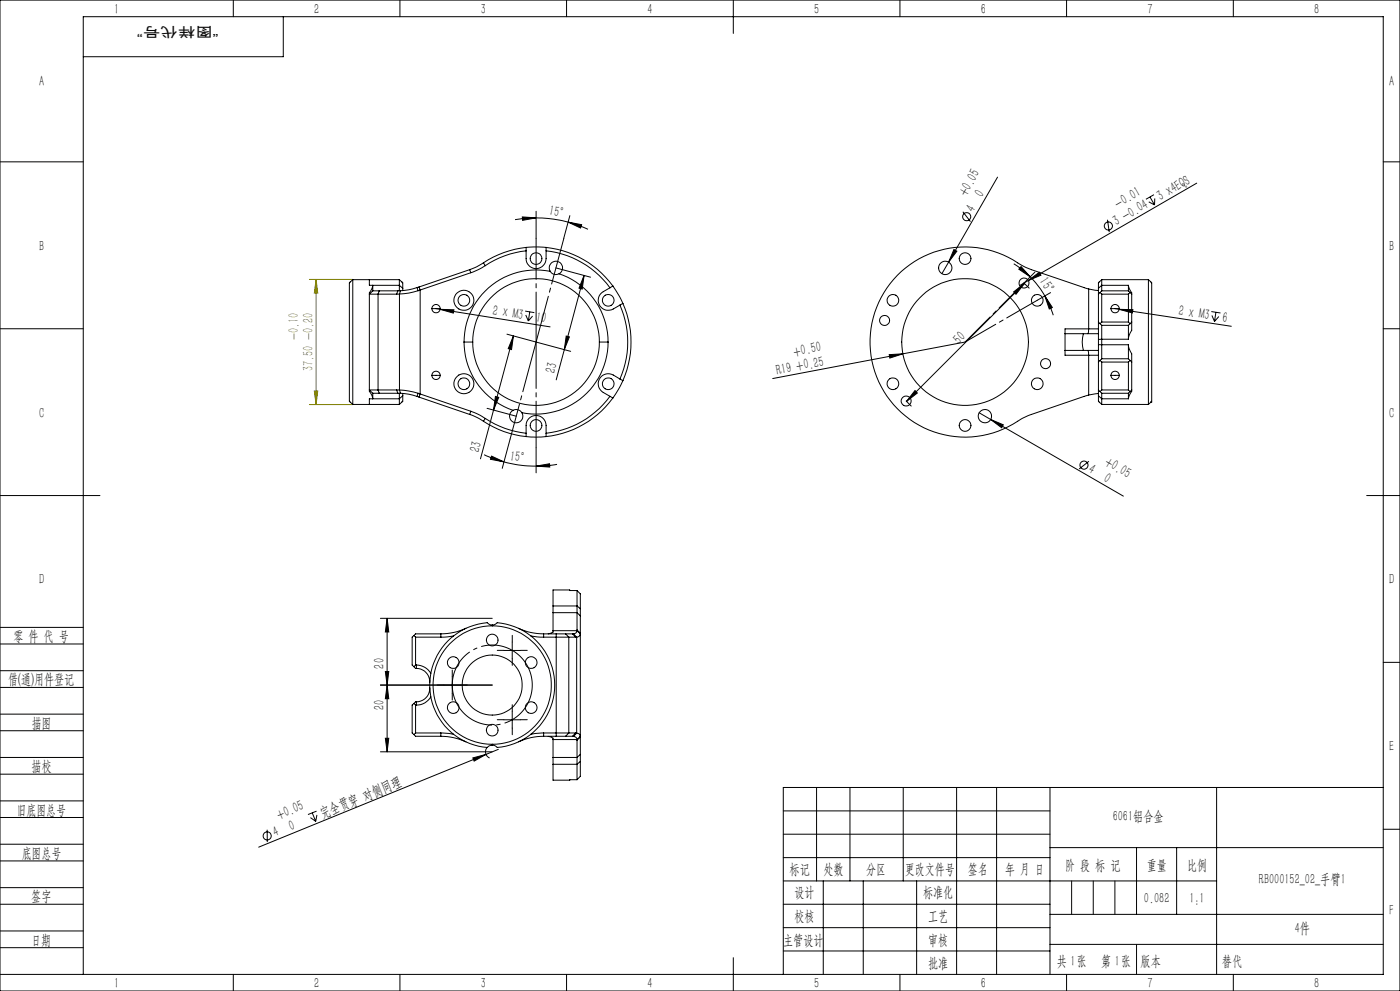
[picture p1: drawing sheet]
<svg xmlns="http://www.w3.org/2000/svg" width="420mm" height="297mm" viewBox="0 0 420 297" stroke-linecap="round" stroke-linejoin="round" font-family="sans-serif">
<g fill="none" stroke="#000" stroke-width=".3">
<path d="M0 0h420v297h-420zM70 0v5M85 5v12h-60M120 0v5M170 0v5M220 0v10M270 0v5M320 0v5M370 0v5M0 48.5h25M299.3 53.1l-14.7 25.5M345 59l1.4 2.4"/>
<path d="M346.2 58.3l-2.4 1.4M346.4 59.5v1.9M359 54.9l-50.5 29.2M415 48.5h5M156.7 65l4.1 .3-4 .7zM160.8 63.3v8.1M160.8 65.3l5.3 .4 4.3 .9M160.8 65.3l-6.3 .5M170.4 66.6l4.1 .7-.3 1zM170.4 66.6l6 2.1M171 64.6l-1.9 6.8M284.6 78.6l-2 3.4"/>
<path d="M286.2 74.8l.9 .5-2.5 3.3zM288.9 63.5l2.2 2.9M304.1 79.1l2.6 1.8 2.4 2.1M306.3 79.9l2.8 3.1-3.5-2.3zM332.2 65.9l.6 3.7M344.6 60.5l1.8 .9M0 98.5h25M130.8 92.5l1.2 .2M132 92.7l4.2 .1-.2 1zM132 92.7l33 5.3M157.6 93.2l2.7 .5M157.7 94.4l.8 1.8"/>
<path d="M158.9 93.4l-.4 2.8M159.8 94.7l-1.3 1.5M166.8 80.3l10.4 2.8M175.2 82.5l-.5 4.1-1-.2zM175.2 82.5l-8.3 31.3M304.1 87.5l3.2-2.6-2.5 3.3zM307.3 84.9l-35.3 35.4M308.5 84.1l3.3-2.5 .5 .9zM308.5 84.1l-2.6 1.5M309.1 83l3.1 3.6 1.2 2.1M310.5 81.6l-3.3 3.2 1.6 1.6M313.4 88.7l2.3 3.4-.9 .5z"/>
<path d="M313.4 88.7l1.5 2.8 1.1 3M315.2 87.7l-4 2.3M334.5 92.5l1.3 .2M335.8 92.7l4.1 .1-.2 1zM335.8 92.7l33.6 5.1M363.4 93.4l2.7 .4M363.6 94.5l.7 1.8M364.8 93.6l-.5 2.7M365.7 94.9l-1.4 1.4M415 98.5h5M148.6 118.8l1 .3-1.5 3.8zM152.1 100.2l19.1 5.1"/>
<path d="M154 100.7l-5.9 22.2M154 100.7l-.5 4.1-1-.3zM169.9 100.7l.9 .3-1.5 3.8zM266.8 106.3l4.1-.3-4 1.3zM270.9 106l-39.1 7.4M274.5 117l.7 .8-3.2 2.5zM289.5 102.5l-18.6 3.5M145.2 136.3l2.2 .9 3.8 1.2M146.1 122.4l8.8 2.3M147.5 136.7l3.7 1.7-4.1-.7zM148.1 122.9l-4 14.6M151.2 138.4l4.3 .9 5.3 .4"/>
<path d="M153 131.6l-2.3 8.8M160.8 134.2v7.5M160.8 139.7l4.1-.7v1zM167.1 139.2l-3.1 .4-3.2 .1M271.9 120.2l1.5 1.5M293.8 123.7l3.4 2M297.2 125.7l3.8 1.6-.5 .9zM297.2 125.7l39.8 23M326.7 138.3l-3 2.2M0 148.5h30M410 148.5h10M0 193h25"/>
<path d="M0 188h25M114.1 185.3h33.6M116.1 185.3v40M116.1 185.3l.5 4.1h-1zM151.2 194.9h5M153.7 192.4v5M415 198.5h5M0 206h25M0 201h25M0 219h25M0 214h25M114.1 205.3h33.6"/>
<path d="M115.6 201.3h1l-.5 4zM116.1 205.3l.5 4.1h-1zM135.7 202.8v5M151.2 215.7h5M153.7 213.2v5M0 232h25M0 227h25M114.1 225.3h33.6M115.6 221.3h1l-.5 4zM141.9 227.2l3.9-1.1-3.6 2zM145.8 226.1l-68.2 27.8M146.2 224a1.95 1.95 0 0 0 .7 3.2"/>
<path d="M149.5 224.6l-3.7 1.5M245 236v28M255 236v28M271 236v28M287 236v56M299 236v56M315 236v56M365 236v56M415 236h-180v56M0 245h25M0 240h25M0 258h25"/>
<path d="M0 253h25M80.2 248.7v3.7M93.1 245l1.6 1.2M93.7 243.6l1 2.6M95 243.1l-2.6 1M95.1 244.2l-.4 2M235 243h80M235 250h80M235 257h80M315 254h100M341 254v20M353 254v20"/>
<path d="M415 248.5h5M0 271h25M0 266h25M0 279h25M235 271h80M235 264h130M235 278h80M247 264v28M259 264v28M275 264v28M315 274h100M0 284h25"/>
<path d="M0 292h415v-287h-390v287M70 292v5M120 292v5M170 292v5M220 287v10M235 285h80M270 292v5M315 283h100M320 292v5M370 292v5"/>
<circle cx="290" cy="64.9" r="1.22"/>
<circle cx="332.5" cy="67.7" r="1.2"/>
<circle cx="325.2" cy="139.4" r="1.22"/>
<circle cx="80.1" cy="250.5" r="1.22"/>
</g>
<path d="M159.2 201.8a12 12 0 0 0-20.1-4.9 12 12 0 0 0 5.2 19.9 12 12 0 0 0 15.1-14.1l-.2-.9" fill="none" stroke="#000" stroke-width=".3" stroke-dasharray="30.5 1.3 1.3 1.3" stroke-dashoffset="11.8" stroke-linecap="butt"/>
<path d="M92.8 83.7h13M94.8 83.7l.5 4.1h-1zM94.8 83.7v37.5M94.3 117.2h1l-.5 4zM92.8 121.2h13" fill="none" stroke="#808000" stroke-width=".3"/>
<path d="M151.2 194.9h-2M153.7 192.4v-2M153.7 197.4v2M156.2 194.9h2M133.2 205.3h-2M135.7 202.8v-2M135.7 207.8v2M138.2 205.3h2M151.2 215.7h-2M153.7 213.2v-2M153.7 218.2v2M156.2 215.7h2" fill="none" stroke="#000" stroke-width=".3" stroke-dasharray="30.5 1.3 1.3 1.3"/>
<path d="M307.2 84.8l-17.7 17.7M311.2 90l-21.7 12.5" fill="none" stroke="#000" stroke-width=".3" stroke-dasharray="30.5 1.3 1.3 1.3" stroke-dashoffset="19.9"/>
<path d="M160.8 102.5l8.4-31.1" fill="none" stroke="#000" stroke-width=".3" stroke-dasharray="30.5 1.3 1.3 1.3" stroke-dashoffset="16.3"/>
<path d="M160.8 102.5v-31.1" fill="none" stroke="#000" stroke-width=".3" stroke-dasharray="30.5 1.3 1.3 1.3" stroke-dashoffset="15.5"/>
<path d="M160.8 102.5l-7.8 29.1" fill="none" stroke="#000" stroke-width=".3" stroke-dasharray="30.5 1.3 1.3 1.3" stroke-dashoffset="15"/>
<path d="M160.8 102.5v31.7" fill="none" stroke="#000" stroke-width=".3" stroke-dasharray="30.5 1.3 1.3 1.3" stroke-dashoffset="16.5"/>
<path d="M321.5 264v10M328 264v10M334.5 264v10M341 283v9" fill="none" stroke="#0a0605" stroke-width=".3"/>
<g fill="#000">
<path d="M286.2 74.8l.9 .5-2.5 3.3zM132 92.7l4.2 .1-.2 1zM308.5 84.1l3.3-2.5 .5 .9zM335.8 92.7l4.1 .1-.2 1zM266.8 106.3l4.1-.3-4 1.3zM297.2 125.7l3.8 1.6-.5 .9zM141.9 227.2l3.9-1.1-3.6 2z"/>
<path d="M170.4 66.6l4.1 .7-.3 1zM156.7 65l4.1 .3-4 .7z"/>
<path d="M175.2 82.5l-.5 4.1-1-.2zM169.9 100.7l.9 .3-1.5 3.8z"/>
<path d="M304.1 87.5l3.2-2.6-2.5 3.3zM274.5 117l.7 .8-3.2 2.5z"/>
<path d="M313.4 88.7l2.3 3.4-.9 .5zM306.3 79.9l2.8 3.1-3.5-2.3z"/>
<path d="M148.6 118.8l1 .3-1.5 3.8zM154 100.7l-.5 4.1-1-.3z"/>
<path d="M147.5 136.7l3.7 1.7-4.1-.7zM160.8 139.7l4.1-.7v1z"/>
<path d="M116.1 185.3l.5 4.1h-1zM115.6 201.3h1l-.5 4z"/>
<path d="M115.6 221.3h1l-.5 4zM116.1 205.3l.5 4.1h-1z"/>
</g>
<path d="M94.8 83.7l.5 4.1h-1zM94.3 117.2h1l-.5 4z" fill="#808000"/>
<g fill="none" stroke="#000" stroke-width=".3">
<path d="M145 78.8l-1.9 1.1-2.2 .9M145 78.8l.6 .8M145.6 79.6l-2.1 1.2-2.2 .9M157.8 75.2a27.3 27.3 0 0 0-12.2 4.4M157.8 75.2a5.7 5.7 0 0 0 .5 3.9 3 3 0 0 0 3.3 1.3 3 3 0 0 0 2.2-2.9v-2.3M157.8 74.2a28.8 28.8 0 0 0-12.8 4.6M157.8 74.2v1M157.8 74.2h6M163.8 75.2a27.6 27.6 0 0 1 19.2 11.1M163.8 74.2a28.7 28.7 0 0 1 20.1 11.5M163.8 74.2v1M105.8 83.8v37.4"/>
<path d="M105.8 83.8l-.5 .5a1.23 1.23 0 0 0-.5 1.6v32.7a1.88 1.88 0 0 0 .3 2l.7 .6M105.8 83.8h14M110.8 88.2h2.6M110.8 83.8v1.7h9M110.8 88.2v28.7M111.8 87.2h2M111.8 87.2v-1.7l-1 2.7M111.8 87.2l-1 1M113.4 88.2v28.7M113.4 88.2h5.6M113.8 87.2h5.5M113.8 87.2l-.4 1"/>
<path d="M119.3 87.2l-.3 1M119.8 85.5v1.7M119.8 83.8v1.7M119.8 83.8l1 1v1.6M119.8 85.5l1 .9M119.8 88.1l-.8 .1M119.8 88.1v28.8M120.2 87.1l-.9 .1M120.2 87.1l-.4 1M120.8 86.4v.7M125.1 86.2l.3 .9M125.1 86.2l-2.5 .7-2.4 .2"/>
<path d="M125.4 87.1l-2.8 .7-2.8 .3M125.7 86l-.6 .2M125.7 86l.3 .9M126 86.9l-.6 .2M126 86.9v31.2M129.6 92.5a1.25 1.25 0 0 1 1.2-1.3 1.25 1.25 0 0 1 1.3 1.3M129.6 92.5a1.25 1.25 0 0 0 1.2 1.2 1.25 1.25 0 0 0 1.3-1.2M129.6 92.5h2.5M140.9 80.8l.4 .9M140.9 80.8l-15.2 5.2M141.3 81.7l-15.3 5.2M165.1 81.3a21.6 21.6 0 0 0-25.9 21.2"/>
<path d="M165.1 81.3a2 2 0 0 0 2.6 .8M165.1 81.3a2 2 0 0 1 .7-2.7 2 2 0 0 1 2.7 .7 2 2 0 0 1-.8 2.8M167.7 82.1a21.6 21.6 0 0 1 14.7 20.4M183 86.3a6 6 0 0 0-3.2 2.3 3 3 0 0 0 .6 3.6 3 3 0 0 0 3.6 .4l2-1.2M183.9 85.7l-.9 .6M183.9 85.7l2 3.2 1 2M186 91.4a27.5 27.5 0 0 1 0 22.2M186.9 90.9l-.9 .5M186.9 90.9a28.7 28.7 0 0 1 0 23.2M326.6 86.6v12l-.3 1.4M326.6 86.6l2.9 .5M326.6 86.6l-17.2-5.8-2.6-1.1a28.6 28.6 0 0 0-38.3 3.6 28.6 28.6 0 0 0 0 38.4 28.6 28.6 0 0 0 38.3 3.6l2.1-.9 17.7-6"/>
<path d="M329.5 96.5v5.2M329.5 86.4v1.8M329.5 98.6h-10v1.4M329.5 96.5l1 1M329.5 88.2v8.3M330 87.7l.5 .5M330.5 97.5v4.2M330.5 83.8v1.7M330.5 85.5v1.7M330.5 83.8l-.2 .2a1.4 1.4 0 0 0-.8 1.9v.5M330.5 88.2h8M330.5 87.2h8"/>
<path d="M330.5 83.8h14M330.5 85.5h8M330.5 87.2l-1 1M330.5 88.2v8.3M330.5 96.5l-.5 .5M330.5 96.5h8M330.5 97.5h8M330.5 85.5l-1 .9M333.3 92.5a1.25 1.25 0 0 0 1.2 1.2 1.25 1.25 0 0 0 1.3-1.2M333.3 92.5a1.25 1.25 0 0 1 1.2-1.3 1.25 1.25 0 0 1 1.3 1.3M333.3 92.5h2.5M338.5 97.5v4.2"/>
<path d="M338.5 85.5l1 2.7M338.5 85.5v1.7M338.5 88.2v8.3M338.5 87.2l1 1M338.5 96.5l.5 .5M339 87.7l-.5 .5M339.5 96.5v.4a6.6 6.6 0 0 1-.9 4.2l-.1 .6M339.5 88.2v8.3M339.5 96.5l-1 1M344.5 83.8v37.4M344.5 83.8l.5 .4a1.25 1.25 0 0 1 .5 1.7v34.4l-.2 .2M110.8 116.9h2.6"/>
<path d="M110.8 116.9l1 2.6v-1.6M110.8 116.9l1 1M111.8 117.9h2M113.4 116.9h5.6M113.4 116.9l.4 1M113.8 117.9h5.5M119 116.9h.8M119 116.9l.3 1M119.3 117.9h.9M119.8 119.5h-9v1.7M119.8 117.9v1.6M119.8 119.5v1.7"/>
<path d="M119.8 116.9l2.8 .3 2.8 .7M119.8 116.9l.4 1M120.2 117.9l2.4 .2 2.5 .7M120.8 117.9v.7M120.8 118.6v1.7l-1 .9M120.8 118.6l-1 .9M125.1 118.8l.6 .2M125.4 117.9l.6 .2M125.4 117.9l-.3 .9M125.7 119l15.2 5.2M126 118.1l15.3 5.2M126 118.1l-.3 .9"/>
<path d="M129.6 112.5a1.25 1.25 0 0 1 1.2-1.3 1.25 1.25 0 0 1 1.3 1.3M129.6 112.5a1.25 1.25 0 0 0 1.2 1.2 1.25 1.25 0 0 0 1.3-1.2M129.6 112.5h2.5M139.2 102.5a21.7 21.7 0 0 0 14.7 20.5M139.2 102.5h2.6M141.8 102.5a19 19 0 0 1 19-19 19 19 0 0 1 19 19M141.8 102.5a19 19 0 0 0 19 19 19 19 0 0 0 19-19M179.8 102.5h2.6M182.4 102.5a21.6 21.6 0 0 1-25.8 21.2M183 118.8a27.6 27.6 0 0 1-19.2 11.1M183 118.8l.9 .5M183.9 119.3a28.7 28.7 0 0 1-20.1 11.5"/>
<path d="M186 113.6a5.7 5.7 0 0 0-3.6-1.6 3 3 0 0 0-2.8 2.3 3 3 0 0 0 1.4 3.3l2 1.2M186 113.6l.9 .5M186.9 114.1l-1 2-2 3.2M319.5 105v1.5h10M319.5 105h10M319.5 100h10M319.5 100v5M325 100a9.1 9.1 0 0 0 0 5M326.3 105l.3 1.5v11.9M329.5 103.3v5.2M329.5 101.7v1.6M329.5 116.9v1.7"/>
<path d="M329.5 118.6a1.84 1.84 0 0 0 .5 2.1l.5 .5M329.5 117.9l-2.9 .5M329.5 108.5v8.4M329.5 116.9l1 1M329.5 103.3h1M329.5 118.6l1 .9M330 108l.5 .5M330.5 103.3v4.2M330.5 101.7v1.6M330.5 119.5v1.7M330.5 117.9v1.6M330.5 116.9h8"/>
<path d="M330.5 117.9h8M330.5 119.5h8M330.5 108.5v8.4M330.5 107.5l-1 1M330.5 116.9l-.5 .5M330.5 108.5h8M330.5 107.5h8M330.5 101.7h-1M330.5 103.3h8M330.5 101.7h8M333.3 112.5a1.25 1.25 0 0 0 1.2 1.2 1.25 1.25 0 0 0 1.3-1.2M333.3 112.5a1.25 1.25 0 0 1 1.2-1.2 1.25 1.25 0 0 1 1.3 1.2"/>
<path d="M333.3 112.5h2.5M338.5 103.3v4.2M338.5 103.3l.1 .6a6.7 6.7 0 0 1 .9 4.4v.2M338.5 117.9v1.6M338.5 116.9l.5 .5M338.5 108.5v8.4M338.5 107.5l1 1M339 108l-.5 .5M339.5 116.9l-1 2.6M339.5 116.9l-1 1M339.5 108.5v8.4M105.8 121.2h14"/>
<path d="M140.9 124.2l2.2 .9 1.9 1.2M141.3 123.3l2.2 .9 2.1 1.2M141.3 123.3l-.4 .9M145 126.3a28.2 28.2 0 0 0 12.8 4.5M145.6 125.4a27.3 27.3 0 0 0 12.2 4.5M145.6 125.4l-.6 .9M153.9 123a2.01 2.01 0 0 1 2.7 .7M153.9 123a1.99 1.99 0 0 0-.8 2.7 1.99 1.99 0 0 0 2.8 .7 1.99 1.99 0 0 0 .7-2.7M157.8 129.9v.9M157.8 129.9a5.7 5.7 0 0 1 .5-4 3 3 0 0 1 3.3-1.3 3 3 0 0 1 2.2 2.9v2.4M157.8 130.8l3 .2 3-.2M163.8 129.9v.9"/>
<path d="M330.5 121.2h14M345.3 120.5l-.8 .7M345.3 120.5h.1M173.1 177l-7.2-.2v4.8M173.1 177v4.6M173.1 177l1 1v4.4M124.2 190.5l.5 .5M124.2 190.5l-.6 .5v8.3l.6 .5M124.2 199.8l.7 .5M124.7 199.3h.2M124.7 191v8.3M124.7 191h7.6"/>
<path d="M124.7 199.3l-.5 .5M124.9 199.3a5.1 5.1 0 0 1 4.4 2.5M124.9 199.3v1M132.3 190h-7.6l-.5 .5M132.3 190v1M136.1 190.6l-3.8 .4M139.8 188.3a18 18 0 0 1-7.5 1.7M147.7 187.6a17.7 17.7 0 0 1 17.7 17.7 17.7 17.7 0 0 1-17.7 17.8M147.7 187.6a17.7 17.7 0 0 0-17.8 17.7 17.7 17.7 0 0 0 17.8 17.8M147.7 187.3l-1.1-.3-.4-.4a18.8 18.8 0 0 0-17.3 18.7 18.8 18.8 0 0 0 17.3 18.7l.4-.4 1.1-.3M147.7 187.3l.9-.2 .5-.4a18.7 18.7 0 0 1 17.3 18.6 18.7 18.7 0 0 1-17.3 18.6l-.5-.3-.9-.3M147.7 187.3v.3"/>
<path d="M155.5 188.3a18 18 0 0 0 7.6 1.7M159.2 190.6l3.9 .4M163.1 191h7.5M163.1 190h3.8M163.1 190v1M165.9 189v.4l-1.4 .6M165.9 181.6v2M165.9 189h7.2M165.9 183.6h7.2M165.9 183.6v5.4M165.9 181.6h7.2M166.9 190h2.8"/>
<path d="M166.9 190v30.7M169.7 190h2.1M169.7 190l.9 1M170.6 191h2.1M170.6 191v28.7M171.8 190h.2M171.8 190l.9 1M172 190l1 1M172.7 191h.3M173 191v28.7M173.1 189a1.03 1.03 0 0 1-1.1 1M173.1 188.8l1 1.2"/>
<path d="M173.1 189l1 1M173.1 188.8v.2M173.1 181.6v2M173.1 183.6v5.2M173.1 183.6l1 1M173.1 181.6l1 .8M174.1 190a1.09 1.09 0 0 1-1.1 1M174.1 182.4v2.2M174.1 184.6v41.5M124.2 210.8l-.6 .5v8.4l.6 .5M124.2 210.8l.5 .5M124.7 211.3v8.4"/>
<path d="M124.7 219.7h7.6M124.7 211.3h.2M124.7 219.7l-.5 .5M124.9 200.3a4 4 0 0 1 4 4.2M124.9 210.3v1M124.9 210.3l-.7 .5M128.9 206.2a4 4 0 0 1-4 4.1M129.3 208.8a4.9 4.9 0 0 1-4.4 2.5M132.3 219.7l3.8 .4M132.3 219.7v1M163.1 219.7l-3.9 .4M163.1 219.7h7.5"/>
<path d="M163.1 219.7v1M170.6 219.7h2.1M170.6 219.7l-.9 1M172.7 219.7h.3M172.7 219.7l-.9 1M173 219.7a1.03 1.03 0 0 1 1.1 1M173 219.7l-1 1M124.2 220.2l.5 .5h7.6M132.3 220.7a18 18 0 0 1 7.5 1.6M147.7 223.1v.2M163.1 220.7a18 18 0 0 0-7.6 1.6M163.1 220.7h3.8"/>
<path d="M164.5 220.7l1.4 .5v.4M165.9 227v2.1M165.9 229.1v4.7l7.2-.1M165.9 221.6h7.2M165.9 221.6v5.4M165.9 227h7.2M165.9 229.1h7.2M166.9 220.7h2.8M169.7 220.7h2.1M171.8 220.7h.2M172 220.7a1.03 1.03 0 0 1 1.1 .9M173.1 221.6v.2"/>
<path d="M173.1 227v2.1M173.1 229.1v4.6M173.1 221.8v5.2M174.1 220.7l-1 1.1M174.1 220.7l-1 .9M174.1 226.1v2.1M174.1 228.2v3.5a1.77 1.77 0 0 1-1 2M174.1 226.1l-1 .9M174.1 228.2l-1 .9"/>
<circle cx="160.8" cy="77.5" r="1.75"/>
<circle cx="289.5" cy="77.5" r="1.75"/>
<circle cx="139.2" cy="90" r="3"/>
<circle cx="139.2" cy="90" r="1.75"/>
<circle cx="182.5" cy="90" r="1.75"/>
<circle cx="265.4" cy="96" r="1.5"/>
<circle cx="267.9" cy="90" r="1.75"/>
<circle cx="283.6" cy="80.3" r="2"/>
<circle cx="307.2" cy="84.8" r="1.49"/>
<circle cx="311.2" cy="90" r="1.76"/>
<circle cx="139.1" cy="115" r="1.76"/>
<circle cx="139.2" cy="115" r="3"/>
<circle cx="182.5" cy="115" r="1.75"/>
<circle cx="267.9" cy="115" r="1.76"/>
<circle cx="289.5" cy="102.5" r="19"/>
<circle cx="311.2" cy="115" r="1.76"/>
<circle cx="313.7" cy="109" r="1.5"/>
<circle cx="160.8" cy="127.5" r="1.75"/>
<circle cx="271.8" cy="120.2" r="1.5"/>
<circle cx="289.5" cy="127.5" r="1.75"/>
<circle cx="295.5" cy="124.7" r="1.99"/>
<circle cx="136" cy="198.6" r="1.75"/>
<circle cx="147.7" cy="191.8" r="1.75"/>
<circle cx="159.3" cy="198.6" r="1.75"/>
<circle cx="136" cy="212.1" r="1.74"/>
<circle cx="147.7" cy="218.8" r="1.75"/>
<circle cx="147.7" cy="205.3" r="9"/>
<circle cx="159.4" cy="212.1" r="1.74"/>
</g>
<g font-size="4.4">
<text x="34.2" y="4.1">1</text>
<text x="94.2" y="4.1">2</text>
<text x="144.2" y="4.1">3</text>
<text x="194.2" y="4.1">4</text>
<text x="244.2" y="4.1">5</text>
<text x="294.2" y="4.1">6</text>
<text x="344.2" y="4.1">7</text>
<text x="394.2" y="4.1">8</text>
<text x="11.7" y="25.9">A</text>
<text x="416.7" y="25.9">A</text>
<text x="289.9" y="59" transform="rotate(-60 289.9 59)">+0.05</text>
<text x="294.8" y="59.3" transform="rotate(-60 294.8 59.3)">0</text>
<text x="164.6" y="64.5" transform="rotate(10 164.6 64.5)">15°</text>
<text x="292.2" y="63.8" transform="rotate(-60 292.2 63.8)">4</text>
<text x="335.4" y="62.5" transform="rotate(-30 335.4 62.5)">-0.01</text>
<text x="348.1" y="60.2" transform="rotate(-30 348.1 60.2)">3 x4EQS</text>
<text x="334.9" y="67.8" transform="rotate(-30 334.9 67.8)">3 -0.04</text>
<text x="11.7" y="75.1">B</text>
<text x="416.7" y="75.1">B</text>
<text x="311.7" y="84.3" transform="rotate(57 311.7 84.3)">15°</text>
<text x="147.6" y="94.3" transform="rotate(9 147.6 94.3)">2 x M3</text>
<text x="353.5" y="94.5" transform="rotate(9 353.5 94.5)">2 x M3</text>
<text x="160.6" y="96.4" transform="rotate(9 160.6 96.4)">10</text>
<text x="366.5" y="96.5" transform="rotate(9 366.5 96.5)">6</text>
<text x="238.4" y="106.9" transform="rotate(-11 238.4 106.9)">+0.50</text>
<text x="287.8" y="103.3" transform="rotate(-45 287.8 103.3)">50</text>
<text x="166.4" y="112.1" transform="rotate(-75 166.4 112.1)">23</text>
<text x="233.2" y="112.3" transform="rotate(-11 233.2 112.3)">R19 +0.25</text>
<text x="11.7" y="125.1">C</text>
<text x="416.7" y="125.1">C</text>
<text x="143.7" y="135.8" transform="rotate(-75 143.7 135.8)">23</text>
<text x="152.8" y="138.1" transform="rotate(8 152.8 138.1)">15°</text>
<text x="326.3" y="141.5" transform="rotate(30 326.3 141.5)">4</text>
<text x="331.1" y="139.3" transform="rotate(30 331.1 139.3)">+0.05</text>
<text x="330.8" y="144.1" transform="rotate(30 330.8 144.1)">0</text>
<text x="11.7" y="175.1">D</text>
<text x="416.7" y="175.1">D</text>
<text x="4" y="192">零 件 代 号</text>
<text x="115.3" y="200.4" transform="rotate(-90 115.3 200.4)">20</text>
<text x="2.5" y="205.1">借(通)用件登记</text>
<text x="115.3" y="212.7" transform="rotate(-90 115.3 212.7)">20</text>
<text x="9.5" y="218.1">描图</text>
<text x="416.7" y="225.1">E</text>
<text x="9.5" y="231.1">描校</text>
<text x="5" y="244.2">旧底图总号</text>
<text x="83.7" y="245.8" transform="rotate(-22 83.7 245.8)">+0.05</text>
<text x="96.7" y="245.2" transform="rotate(-22 96.7 245.2)">完全贯穿 对侧同理</text>
<text x="82.5" y="251" transform="rotate(-22 82.5 251)">4</text>
<text x="87.3" y="249" transform="rotate(-22 87.3 249)">0</text>
<text x="333.8" y="246.2">6061铝合金</text>
<text x="6.5" y="257.2">底图总号</text>
<text x="236.9" y="261.9">标记</text>
<text x="247.1" y="261.9">处数</text>
<text x="259.9" y="261.9">分区</text>
<text x="271.5" y="261.9">更改文件号</text>
<text x="290.4" y="261.9">签名</text>
<text x="301.5" y="261.9">年 月 日</text>
<text x="319.5" y="260.6">阶 段 标 记</text>
<text x="344" y="260.6">重量</text>
<text x="356.1" y="260.6">比例</text>
<text x="238.3" y="268.9">设计</text>
<text x="276.9" y="268.9">标准化</text>
<text x="377.7" y="264.8">RB000152_02_手臂1</text>
<text x="9.4" y="270.1">签字</text>
<text x="343.2" y="270.7">0.082</text>
<text x="356.8" y="270.7">1:1</text>
<text x="416.8" y="274.4">F</text>
<text x="238.3" y="276.1">校核</text>
<text x="278.4" y="276">工艺</text>
<text x="388.4" y="279.6">4件</text>
<text x="9.4" y="283.2">日期</text>
<text x="234.9" y="283.3">主管设计</text>
<text x="278.4" y="283.3">审核</text>
<text x="278.4" y="290.2">批准</text>
<text x="317.1" y="289.4">共 张</text>
<text x="321.1" y="289.4">1</text>
<text x="330.3" y="289.4">第 张</text>
<text x="334.5" y="289.4">1</text>
<text x="342.1" y="289.4">版本</text>
<text x="34.2" y="296.1">1</text>
<text x="94.2" y="296.1">2</text>
<text x="144.2" y="296.1">3</text>
<text x="194.2" y="296.1">4</text>
<text x="244.2" y="296.1">5</text>
<text x="294.2" y="296.1">6</text>
<text x="344.2" y="296.1">7</text>
<text x="394.2" y="296.1">8</text>
</g>
<g font-size="4.4" fill="#808000">
<text x="89.6" y="102" transform="rotate(-90 89.6 102)">-0.10</text>
<text x="94" y="111.2" transform="rotate(-90 94 111.2)">37.50 -0.20</text>
</g>
<text font-size="4.4" fill="#0a0605" x="366.6" y="289.4">替代</text>
<text font-size="4.1" fill="#0a0605" x="65.6" y="8" transform="rotate(-180 65.6 8)">“图样代号”</text>
</svg>
